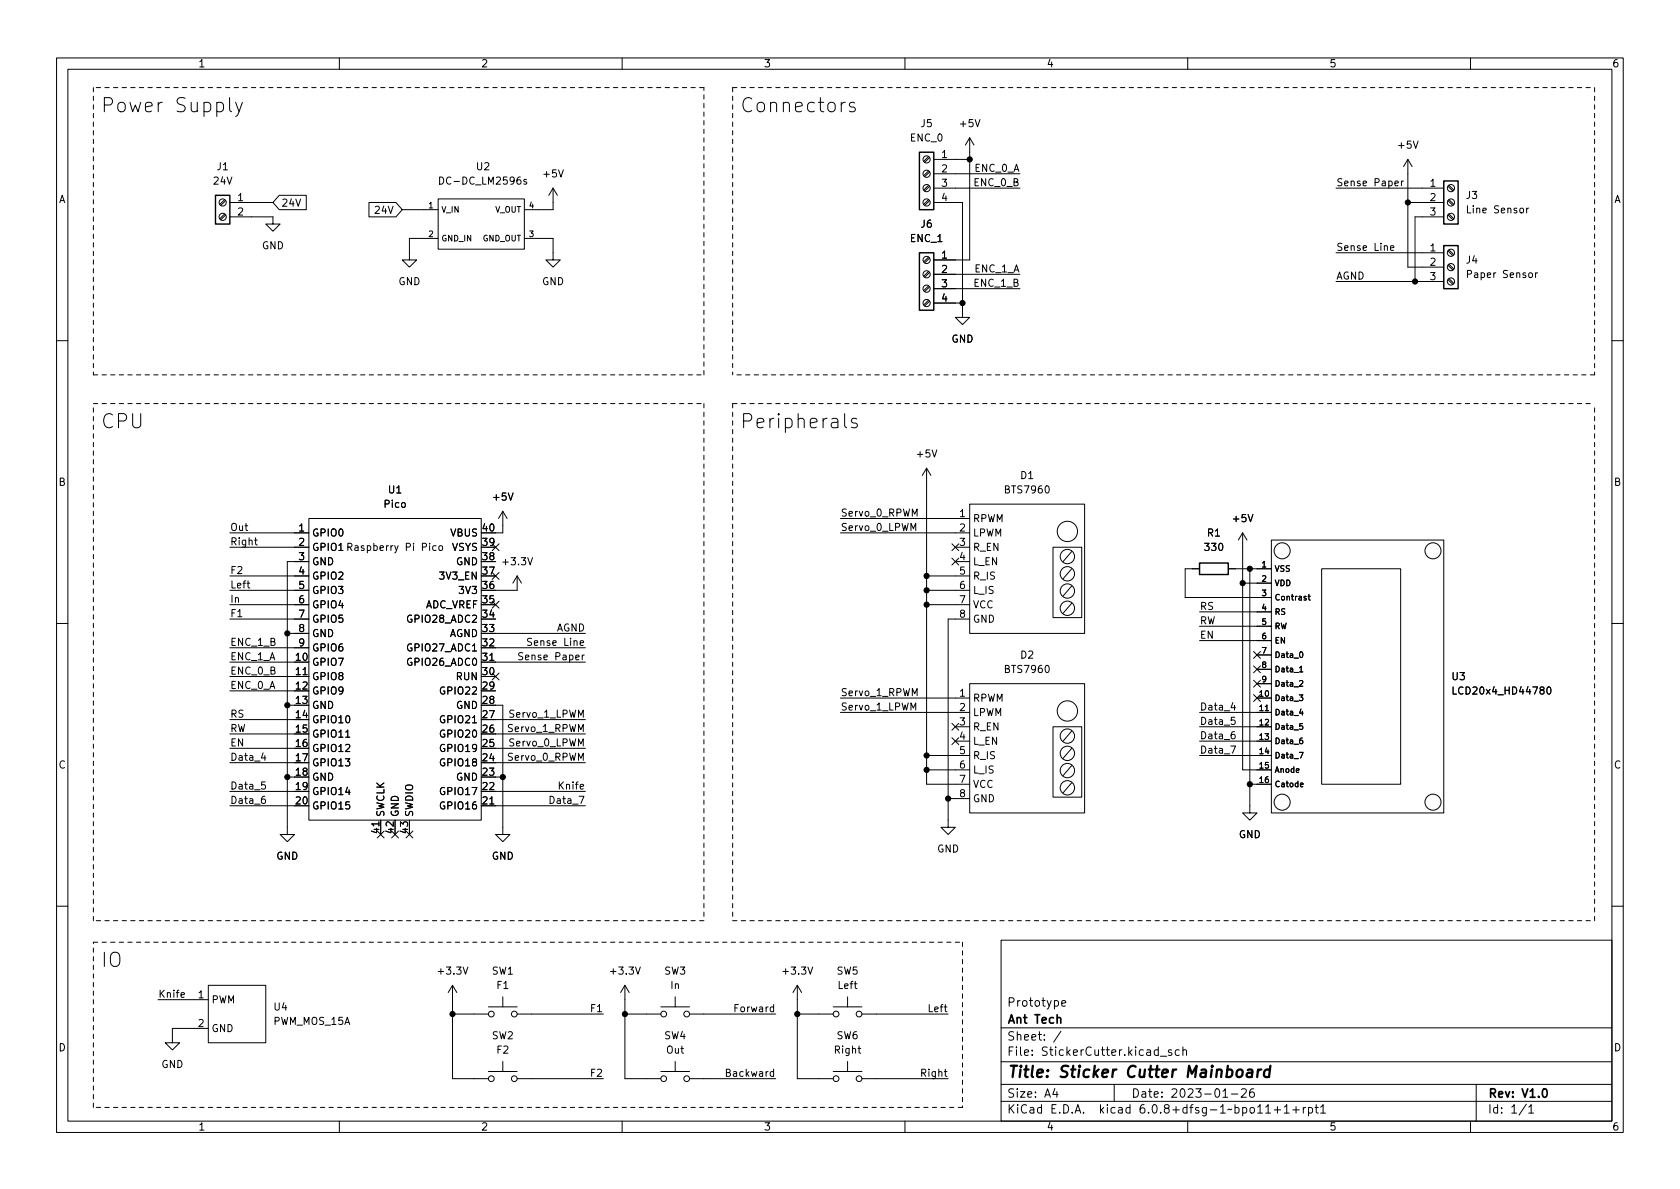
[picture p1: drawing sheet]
<svg xmlns="http://www.w3.org/2000/svg" width="297mm" height="210mm" viewBox="0 0 297 210" stroke-linecap="round" stroke-linejoin="round" font-family="sans-serif">
<g fill="none" stroke="#000" stroke-width=".18">
<path d="M10 10.2h277v190.1h-277zM12 12.2h273v186.1h-273zM40.6 17.3v2.1l.4 .4M41.7 18.1l.6 1.7M42.9 18.1l-.9 2.3-.3 .2M60 10.2v2M110 10.2v2M151.1 18.2l-.6-.1-.3 .4 .1 .3 .8 .2 .1 .3-.1 .3-.2 .2-.7-.2M160 10.2v2M210 10.2v2M260 10.2v2M39.7 37.8l-.8 .9"/>
<path d="M39.7 35.3l-.8 .8M39.9 38l-.9 .9M39.9 35.5l-.9 .8M40.6 38.3h7.7v1.3h1.2l-1.2 1.3-1.3-1.3h1.3M40.6 35.8h7.7M49.4 34.5h4.7v2.6h-4.7l-1.1-1.3zM65.2 35.8h4.8l1.1 1.3-1.1 1.2h-4.8zM71.1 37.1h6.4M77.5 35.2h15.2v8.9h-15.2zM77.7 31.3a.64 .64 0 0 1 .8 .6 .64 .64 0 0 1-.8 .7zM93.1 31.8l-.3-.1-.2 .2 .1 .2 .4 .1v.3h-.5M97.8 33.3l-.8 1.2"/>
<path d="M97.8 33.3v3.8h-5.1M97.8 33.3l.8 1.2M164.2 35.3l-.9 .8M164.2 32.8l-.9 .8M164.2 30.2l-.9 .9M164.2 27.7l-.9 .8M164.4 35.5l-.9 .8M164.4 32.9l-.9 .9M164.4 30.4l-.9 .8M164.4 27.9l-.9 .8M165.1 35.8h5.1v20.3h1.2l-1.2 1.3-1.3-1.3h1.3M165.1 33.3h15.2"/>
<path d="M165.1 28.2h6.3M165.1 30.7h15.2M171.4 24.4v21.6h-6.3M171.4 24.4l-.7 1.2M171.4 24.4l.8 1.2M236.2 33.3h19.1M246.6 32.4l.6-.1v-.2l-.4-.1-.2 .2 .1 .6h.5M247.8 32v.9M248.1 32l-.3 .3M248.9 35.8h6.4M248.9 28.2v19h6.4M248.9 28.2l-.7 1.3"/>
<path d="M248.9 28.2l.8 1.3M255.3 38.3h-5.1v11.5M256 38l.9 .9M256 35.5l.9 .8M256 32.9l.9 .9M256.2 37.8l.8 .9M256.2 35.3l.8 .8M256.2 32.8l.8 .8M269.9 36.8v.9M270.3 36.8l-.4 .2M77.5 42.2h-5.1v3.8h1.3l-1.3 1.2-1.3-1.2h1.3M92.7 42.2h5.1v3.8h1.3l-1.3 1.2-1.3-1.2h1.3"/>
<path d="M164.2 53.1l-.9 .8M164.2 50.5l-.9 .9M164.2 48l-.9 .8M164.2 45.5l-.9 .8M164.4 53.3l-.9 .8M164.4 50.7l-.9 .9M164.4 48.2l-.9 .8M164.4 45.6l-.9 .9M165.1 48.5h15.2M165.1 51h15.2M165.1 53.6h5.1M236.2 44.7h19.1"/>
<path d="M236.2 49.8h19.1M245.9 43.9l.6-.2-.1-.2-.4-.1-.1 .2v.6h.5M256 49.4l.9 .9M256 46.9l.9 .8M256 44.4l.9 .8M256.2 49.3l.8 .8M256.2 46.7l.8 .9M256.2 44.2l.8 .8M271.5 48.2v.9M271.9 48.2l-.4 .3M10 60.2h2M149.3 73.1v2.2l.4 .3"/>
<path d="M151.5 74.1l-.6-.1-.4 .3 .1 .4 .9 .2 .1 .3-.1 .3-.3 .1-.7-.1M285 60.2h2M40.6 94.2h14M40.6 96.8h14M45 95.5h.5M45.2 95.1v1.1l.3 .2M54.6 91.7h30.5v53.3h-30.5zM54.6 99.3h-3.8v48.3h1.3l-1.3 1.2-1.3-1.2h1.3M61.5 96.7h.6l.1-.2v-.3l-.7-.1v1.2M61.8 96.7l.4 .6M77.1 96.6l-.4-.1-.2 .2 .1 .6h.5M77.7 96.6l.3-.1 .3 .2v.4l-.3 .2h-.3l-.1-.2z"/>
<path d="M87 96.2l1.2 1.2M88.2 96.2l-1.2 1.2M88.9 90.4l-.8 1.3M88.9 90.4v3.8h-1.3M88.9 90.4l.8 1.3M148.6 94.2h22.8M148.6 91.7h22.8M163.8 82.8v55.9h7.6M163.8 82.8l-.7 1.3M163.8 82.8l.8 1.3M168.3 98.7l1.2 1.2M168.3 96.2l1.2 1.2"/>
<path d="M168.9 96.8h2.5M168.9 99.3h2.5M169.5 98.7l-1.2 1.2M169.5 96.2l-1.2 1.2M171.4 89.1h20.4v22.9h-20.4zM186.2 96.8h5.1v12.4h-5.1zM189.5 97.5l-1.5 1.8M219.7 94.2l-.8 1.3M219.7 94.2v41.9h5.1M219.7 94.2l.8 1.3M224.8 95.5h30.5v48.3h-30.5zM10 110.2h2"/>
<path d="M40.6 119.6h14M40.6 117.1h11.5M40.6 101.8h14M40.6 104.4h14M40.6 106.9h14M40.6 109.5h14M40.6 114.5h14M50.8 112h3.8M85.1 117.1h18.4M87 119l1.2 1.2M87 106.3l1.2 1.2M87 101.2l1.2 1.3"/>
<path d="M87.6 112h15.9M87.6 114.5h15.9M88.2 119l-1.2 1.2M88.2 106.3l-1.2 1.2M88.2 101.2l-1.2 1.3M91.4 101.8l-.7 1.3M91.4 101.8v2.6h-3.8M91.4 101.8l.8 1.3M92.4 115.5l-.5-.1-.1 .1v.4l.5 .2 .1 .3-.2 .3-.5-.1M94 112.9h-.5l-.2 .1v.4l.6 .2 .1 .3-.2 .2h-.5M163.8 101.8h7.6M163.8 104.4h7.6"/>
<path d="M163.8 106.9h7.6M171.4 109.5h-3.8v36.8h1.3l-1.3 1.3-1.2-1.3h1.2M189.5 106.7l-1.5 1.8M189.5 103.6l-1.5 1.8M189.5 100.6l-1.5 1.8M212.1 100.6h-2.6v5.1h15.3M212.1 108.2h12.7M212.1 110.7h12.7M212.1 113.3h12.7M217.2 100.6h7.6M219.7 103.1h5.1M221 100.6v43.2h1.2l-1.2 1.2-1.3-1.2h1.3"/>
<path d="M221.6 117.7l1.3 1.3M221.6 115.2l1.3 1.2M222.2 115.8h2.6M222.2 118.4h2.6M222.9 117.7l-1.3 1.3M222.9 115.2l-1.3 1.2M229.8 118.8h.6M229.9 115.4l.1-.1a.54 .54 0 0 1 .4 .5 .54 .54 0 0 1-.4 .5l-.2-.4zM231.3 105.4h.4M231.4 105.1v.9l.3 .1M233.7 100.6h13.9v38.1h-13.9zM285 110.2h2"/>
<path d="M40.6 132.3h11.5M40.6 139.9h11.5M40.6 134.9h11.5M40.6 127.2h11.5M40.6 122.2h11.5M40.6 129.8h11.5M46.5 133.1l-.3 .9h.8M46.9 138.3h-.6l-.1 .6 .2-.1h.4l.1 .2v.4l-.2 .1-.5-.1M50.8 124.7h1.3M50.8 137.4h1.3M61.1 130.4h.7M87.6 124.7h1.3v22.9h1.3l-1.3 1.2-1.3-1.2h1.3"/>
<path d="M87.6 132.3h15.9M87.6 139.9h15.9M87.6 137.4h1.3M87.6 134.9h15.9M87.6 127.2h15.9M87.6 129.8h15.9M148.6 123.4h22.8M148.6 126h22.8M163.8 133.6h7.6M163.8 136.1h7.6M168.3 127.9l1.2 1.2M168.3 130.4l1.2 1.3"/>
<path d="M168.9 128.5h2.5M168.9 131.1h2.5M169.5 127.9l-1.2 1.2M169.5 130.4l-1.2 1.3M171.4 120.9h20.4v22.9h-20.4zM186.2 128.5h5.1v12.5h-5.1zM189.5 138.4l-1.5 1.8M189.5 135.4l-1.5 1.8M189.5 132.3l-1.5 1.8M189.5 129.3l-1.5 1.8M212.1 126h12.7M212.1 128.5h12.7"/>
<path d="M212.1 131.1h12.7M212.1 133.6h12.7M217.6 131.9h.9l-.6 1.3M218 124.2l-.3 .9h.8M218.3 129.4h-.4a.86 .86 0 0 0 0 1.2l.4-.1 .1-.4-.2-.2h-.3l-.2 .2M218.3 126.8h-.6v.6l.2-.1 .4 .1 .1 .2-.1 .4-.1 .1-.5-.1M221 138.7h3.8M221.6 122.8l1.3 1.2M221.6 120.3l1.3 1.2M222.2 123.4h2.6M222.2 120.9h2.6M222.9 122.8l-1.3 1.2"/>
<path d="M222.9 120.3l-1.3 1.2M229.7 122.9h.7l-.4 .4 .3 .1v.4l-.1 .1-.5-.1M229.7 133h.7l-.4 1.1M229.8 120.4l.4-.1 .2 .3-.7 .8h.7M229.9 138.8l.5-.1v-.2h-.3l-.2 .1 .1 .5h.4M230 125.4l-.2 .7h.6M230.3 130.5l-.3 .1-.2 .1v.6l.2 .2 .3-.1v-.5h-.3l-.2 .2M230.3 128h-.5v.4h.5v.5l-.1 .1-.4-.1M256.9 121.5v1.2h.6M273.6 121.6l.2-.1a.68 .68 0 0 1 .4 .6 .68 .68 0 0 1-.4 .6l-.2-.1-.1-.3zM40.6 142.5h11.5M46.8 140.8l-.3 .1a.86 .86 0 0 0 0 1.2l.4-.1v-.5l-.2-.2h-.2l-.3 .2"/>
<path d="M66.7 147l1.2 1.2M67.3 145v2.6M67.9 147l-1.2 1.2M69.2 147l1.3 1.2M70.5 147l-1.3 1.2M71.8 147l1.2 1.2M73 147l-1.2 1.2M85.1 142.5h18.4M167.6 141.2h3.8M10 160.2h2M27.9 176.8h8.9M32 175.9l.6-.1v-.2l-.4-.1-.2 .2 .1 .6h.5"/>
<path d="M36.8 174.2h10.2v10.2h-10.2zM80 174.2v16.5h6.4M80 179.3h6.4M80 174.2l-.8 1.3M80 174.2l.8 1.3M86.4 178h5M88.9 176.3v1.7M91.4 179.3h15.3M110.5 174.2v16.5h6.3M110.5 179.3h6.3M110.5 174.2l-.8 1.3M110.5 174.2l.8 1.3"/>
<path d="M116.8 178h5.1M119.4 176.3v1.7M121.9 179.3h15.3M141 174.2v16.5h6.3M141 179.3h6.3M141 174.2l-.8 1.3M141 174.2l.7 1.3M147.3 178h5.1M149.9 176.3v1.7M152.4 179.3h15.2M177 166.3h108v32h-108zM187.7 177.4l.7-.1v-.3l-.5-.1-.2 .2 .1 .8h.6"/>
<path d="M285 160.2h2M36.8 181.9h-6.3v2.5h1.2l-1.2 1.3-1.3-1.3h1.3M60 198.3v2M86.4 189.5h5M88.9 187.7v1.8M91.4 190.7h15.3M110 198.3v2M116.8 189.5h5.1M119.4 187.7v1.8M121.9 190.7h15.3M147.3 189.5h5.1M149.9 187.7v1.8"/>
<path d="M152.4 190.7h15.2M160 198.3v2M177 194.8h108M177 191.8h108M177 187.8h108M177 181.8h108M186.5 192.5l-.4 1h1M186.9 193v1M187.6 182.4l-1.3 1.9M197 191.8v3M205.1 186.8h1.2M207.1 185.7l-.3-.1-.2 .2v.3l.5 .1v.4h-.5"/>
<path d="M208.5 185.7l-.4-.1-.3 .3v.4l.1 .3h.6M209.1 185.8l.3-.2 .3 .1 .1 .9M209.1 185.1v1.5M210 198.3v2M216.2 194h.9M217.7 193.5h1.2M219.5 192.7l.6-.2 .2 .2 .1 .3-1 1h1M221.6 192.5a.59 .59 0 0 0-.7 .7v.5l.2 .3h.4l.2-.1 .1-.5-.2-.2-.4-.1-.3 .3M222.4 196.8h.8M223.8 195.8l.4-.5v1.5M223.8 196.8h.8M225.3 196.3h1.1"/>
<path d="M225.9 195.7v1.1M227.1 195.8l.4-.5v1.5M227.1 196.8h.8M228.6 196.3h1.1M229.1 195.7v1.1M230.4 195.8v1M230.9 195.8l-.3 .1-.2 .2M231.4 195.9l.4-.1 .3 .3v.4l-.2 .3h-.5M231.4 195.8v1.5M232.5 195.8h.6M232.7 195.3v1.3l.4 .2M233.5 195.8l.4-.5v1.5"/>
<path d="M233.5 196.8h.9M260 198.3v2M261 191.8v6.5M269.9 195.3l-1.3 1.9M270.3 195.8l.4-.5v1.5M270.3 196.8h.9"/>
<circle cx="39.4" cy="38.3" r=".63"/>
<circle cx="39.4" cy="35.8" r=".63"/>
<circle cx="163.8" cy="33.3" r=".63"/>
<circle cx="163.8" cy="30.7" r=".63"/>
<circle cx="163.8" cy="35.8" r=".63"/>
<circle cx="163.8" cy="28.2" r=".63"/>
<circle cx="256.5" cy="33.3" r=".63"/>
<circle cx="256.5" cy="35.8" r=".63"/>
<circle cx="256.5" cy="38.3" r=".63"/>
<circle cx="163.8" cy="53.6" r=".63"/>
<circle cx="163.8" cy="51" r=".63"/>
<circle cx="163.8" cy="48.5" r=".63"/>
<circle cx="163.8" cy="46" r=".63"/>
<circle cx="256.5" cy="49.8" r=".63"/>
<circle cx="256.5" cy="44.7" r=".63"/>
<circle cx="256.5" cy="47.2" r=".63"/>
<circle cx="188.7" cy="94" r="1.8"/>
<circle cx="188.7" cy="98.4" r="1.27"/>
<circle cx="226.7" cy="97.4" r="1.42"/>
<circle cx="253.4" cy="97.4" r="1.42"/>
<circle cx="188.7" cy="104.5" r="1.27"/>
<circle cx="188.7" cy="101.5" r="1.27"/>
<circle cx="188.7" cy="107.6" r="1.27"/>
<circle cx="188.7" cy="125.7" r="1.8"/>
<circle cx="188.7" cy="139.3" r="1.27"/>
<circle cx="188.7" cy="136.3" r="1.27"/>
<circle cx="188.7" cy="133.2" r="1.27"/>
<circle cx="188.7" cy="130.2" r="1.27"/>
<circle cx="226.7" cy="141.9" r="1.42"/>
<circle cx="253.4" cy="141.9" r="1.42"/>
<circle cx="86.9" cy="179.3" r=".51"/>
<circle cx="90.9" cy="179.3" r=".51"/>
<circle cx="117.3" cy="179.3" r=".51"/>
<circle cx="121.4" cy="179.3" r=".51"/>
<circle cx="147.8" cy="179.3" r=".51"/>
<circle cx="151.9" cy="179.3" r=".51"/>
<circle cx="86.9" cy="190.7" r=".51"/>
<circle cx="90.9" cy="190.7" r=".51"/>
<circle cx="117.3" cy="190.7" r=".51"/>
<circle cx="121.4" cy="190.7" r=".51"/>
<circle cx="147.8" cy="190.7" r=".51"/>
<circle cx="151.9" cy="190.7" r=".51"/>
</g>
<path d="M186.9 180.1l.2-.2 .4 .1 .1 .9M272.9 192.6l.2-.1a.8 .8 0 0 1 .5 .8 .8 .8 0 0 1-.5 .7 1 1 0 0 1-.2-1.4z" fill="none" stroke="#000" stroke-width=".3"/>
<path d="M220.6 189.2l.2-.1 .6 .1-.1 1.3M221.4 189.6l-.6 .1a.4 .4 0 0 0-.4 .3 .4 .4 0 0 0 .3 .5l.6-.1M222.4 189.1l-.1 1.4M223 189.1l-.4 .1-.2 .3M224.5 189.2a.66 .66 0 0 0-1 .3v.6l.1 .3 .2 .1 .6-.1M224.6 188.5l-.2 2" fill="none" stroke="#000" stroke-width=".4"/>
<path d="M38.1 34.5h2.5v5.1h-2.5zM162.6 26.9h2.5v10.2h-2.5zM255.3 32h2.5v7.6h-2.5zM162.6 44.7h2.5v10.2h-2.5zM255.3 43.4h2.5v7.6h-2.5zM212.1 99.6h5.1v2h-5.1z" fill="none" stroke="#000" stroke-width=".25"/>
<g fill="none" stroke="#000" stroke-width=".18" stroke-dasharray=".8 .8">
<path d="M16.5 15.5v50.8M124.5 15.5h-108M129.5 15.5h152.4M129.5 15.5v50.8M281.9 15.5v50.8M16.5 66.3h108M16.5 71.4h108M124.5 71.4v91.4M124.5 66.3v-50.8M129.5 71.4v91.4M129.5 71.4h152.4M281.9 66.3h-152.4"/>
<path d="M16.5 166.6h153.7M16.5 162.8v-91.4M124.5 162.8h-108M129.5 162.8h152.4M170.2 166.6v29.2M281.9 162.8v-91.4M16.5 195.8v-29.2M170.2 195.8h-153.7"/>
</g>
<g fill="#000" stroke="#000" stroke-width=".18">
<circle cx="171.4" cy="28.2" r=".46"/>
<circle cx="248.9" cy="35.8" r=".46"/>
<circle cx="170.2" cy="53.6" r=".46"/>
<circle cx="250.2" cy="49.8" r=".46"/>
<circle cx="50.8" cy="112" r=".46"/>
<circle cx="163.8" cy="106.9" r=".46"/>
<circle cx="163.8" cy="101.8" r=".46"/>
<circle cx="163.8" cy="104.4" r=".46"/>
<circle cx="219.7" cy="103.1" r=".46"/>
<circle cx="221" cy="100.6" r=".46"/>
<circle cx="50.8" cy="137.4" r=".46"/>
<circle cx="50.8" cy="124.7" r=".46"/>
<circle cx="88.9" cy="137.4" r=".46"/>
<circle cx="163.8" cy="136.1" r=".46"/>
<circle cx="163.8" cy="133.6" r=".46"/>
<circle cx="221" cy="138.7" r=".46"/>
<circle cx="167.6" cy="141.2" r=".46"/>
<circle cx="80" cy="179.3" r=".46"/>
<circle cx="110.5" cy="179.3" r=".46"/>
<circle cx="141" cy="179.3" r=".46"/>
</g>
<g font-size="3.5">
<text x="17.8" y="19.9">Power Supply</text>
<text x="130.8" y="19.9">Connectors</text>
<text x="17.8" y="75.8">CPU</text>
<text x="130.8" y="75.8">Peripherals</text>
<text x="17.8" y="171">IO</text>
</g>
<text font-size="2.8" x="178" y="190.6">Title: Sticker Cutter Mainboard</text>
<g font-size="2.1">
<text x="178" y="178">Prototype</text>
<text x="178" y="184">Sheet: /</text>
<text x="178" y="181">Ant Tech</text>
<text x="178" y="186.7">File: StickerCutter.kicad_sch</text>
<text x="178" y="196.9">KiCad E.D.A. kicad 6.0.8+dfsg-1~bpo11+1+rpt1</text>
<text x="178" y="194.1">Size: A4</text>
<text x="200" y="194.1">Date: 2023-01-26</text>
<text x="263" y="194.1">Rev: V1.0</text>
<text x="263" y="196.9">Id: 1/1</text>
</g>
<g font-size="1.8">
<text x="35" y="11.9">1</text>
<text x="85" y="11.9">2</text>
<text x="135" y="11.9">3</text>
<text x="185" y="11.9">4</text>
<text x="235" y="11.9">5</text>
<text x="285" y="11.9">6</text>
<text x="162.8" y="22.5">J5</text>
<text x="169.9" y="22.5">+5V</text>
<text x="161" y="25">ENC_0</text>
<text x="166.5" y="27.9">1</text>
<text x="247.3" y="26.3">+5V</text>
<text x="10.3" y="35.9">A</text>
<text x="37.8" y="32.6">24V</text>
<text x="38.4" y="30.1">J1</text>
<text x="42.1" y="35.6">1</text>
<text x="78.3" y="32.6">DC-DC_LM2596s</text>
<text x="84.3" y="30.1">U2</text>
<text x="96.2" y="31.4">+5V</text>
<text x="166.5" y="30.5">2</text>
<text x="166.5" y="33">3</text>
<text x="166.5" y="35.6">4</text>
<text x="172.4" y="32.9">ENC_0_B</text>
<text x="172.4" y="30.4">ENC_0_A</text>
<text x="236.2" y="32.9">Sense Paper</text>
<text x="252.9" y="33">1</text>
<text x="252.9" y="35.6">2</text>
<text x="259.3" y="35.2">J3</text>
<text x="285.3" y="35.9">A</text>
<text x="42.1" y="38.1">2</text>
<text x="49.7" y="36.5">24V</text>
<text x="66.5" y="37.8">24V</text>
<text x="162.8" y="40.3">J6</text>
<text x="252.9" y="38.1">3</text>
<text x="259.7" y="37.7">Line Sensor</text>
<text x="46.3" y="44.1">GND</text>
<text x="161" y="42.8">ENC_1</text>
<text x="166.5" y="45.7">1</text>
<text x="236.2" y="44.3">Sense Line</text>
<text x="252.9" y="44.4">1</text>
<text x="252.9" y="47">2</text>
<text x="259.3" y="46.6">J4</text>
<text x="70.4" y="50.4">GND</text>
<text x="95.8" y="50.4">GND</text>
<text x="166.5" y="48.3">2</text>
<text x="166.5" y="50.8">3</text>
<text x="166.5" y="53.3">4</text>
<text x="172.4" y="48.2">ENC_1_A</text>
<text x="172.4" y="50.7">ENC_1_B</text>
<text x="236.2" y="49.4">AGND</text>
<text x="252.9" y="49.5">3</text>
<text x="259.9" y="49.1">Paper Sensor</text>
<text x="168.2" y="60.6">GND</text>
<text x="162.2" y="80.9">+5V</text>
<text x="10.3" y="85.9">B</text>
<text x="68" y="89.8">Pico</text>
<text x="68.7" y="87.2">U1</text>
<text x="87.3" y="88.5">+5V</text>
<text x="177.9" y="87.2">BTS7960</text>
<text x="180.5" y="84.7">D1</text>
<text x="285.3" y="85.9">B</text>
<text x="40.6" y="93.9">Out</text>
<text x="52.8" y="94">1</text>
<text x="55.1" y="94.9">GPIO0</text>
<text x="79.7" y="94.9">VBUS</text>
<text x="85.4" y="94">40</text>
<text x="148.6" y="91.3">Servo_0_RPWM</text>
<text x="148.6" y="93.9">Servo_0_LPWM</text>
<text x="169.7" y="91.4">1</text>
<text x="169.7" y="94">2</text>
<text x="172" y="92.3">RPWM</text>
<text x="172" y="94.9">LPWM</text>
<text x="213.5" y="94.9">R1</text>
<text x="218.1" y="92.3">+5V</text>
<text x="40.6" y="101.5">F2</text>
<text x="40.6" y="96.4">Right</text>
<text x="52.8" y="96.5">2</text>
<text x="52.8" y="99.1">3</text>
<text x="52.8" y="101.6">4</text>
<text x="55.1" y="97.4">GPIO1</text>
<text x="55.1" y="99.9">GND</text>
<text x="62.3" y="97.4">Raspberry Pi Pico</text>
<text x="79.9" y="97.4">VSYS</text>
<text x="80.7" y="99.9">GND</text>
<text x="85.4" y="101.6">37</text>
<text x="85.4" y="99.1">38</text>
<text x="85.4" y="96.5">39</text>
<text x="89.1" y="99.9">+3.3V</text>
<text x="169.7" y="96.5">3</text>
<text x="169.7" y="99.1">4</text>
<text x="169.7" y="101.6">5</text>
<text x="172" y="97.4">R_EN</text>
<text x="172" y="99.9">L_EN</text>
<text x="213.2" y="97.4">330</text>
<text x="40.6" y="104">Left</text>
<text x="40.6" y="106.6">In</text>
<text x="52.8" y="104.1">5</text>
<text x="52.8" y="106.7">6</text>
<text x="55.1" y="102.5">GPIO2</text>
<text x="55.1" y="105">GPIO3</text>
<text x="55.1" y="107.6">GPIO4</text>
<text x="75" y="107.6">ADC_VREF</text>
<text x="78" y="102.5">3V3_EN</text>
<text x="81.4" y="105">3V3</text>
<text x="85.4" y="106.7">35</text>
<text x="85.4" y="104.1">36</text>
<text x="169.7" y="104.1">6</text>
<text x="169.7" y="106.7">7</text>
<text x="172" y="102.5">R_IS</text>
<text x="172" y="105">L_IS</text>
<text x="172" y="107.6">VCC</text>
<text x="212.1" y="107.8">RS</text>
<text x="40.6" y="109.1">F1</text>
<text x="52.8" y="109.2">7</text>
<text x="52.8" y="111.8">8</text>
<text x="55.1" y="110.1">GPIO5</text>
<text x="55.1" y="112.6">GND</text>
<text x="72.4" y="110.1">GPIO28_ADC2</text>
<text x="79.4" y="112.6">AGND</text>
<text x="85.4" y="111.8">33</text>
<text x="85.4" y="109.2">34</text>
<text x="98.3" y="111.7">AGND</text>
<text x="169.7" y="109.2">8</text>
<text x="172" y="110.1">GND</text>
<text x="212.1" y="110.4">RW</text>
<text x="212.1" y="112.9">EN</text>
<text x="40.6" y="119.3">ENC_0_B</text>
<text x="40.6" y="114.2">ENC_1_B</text>
<text x="40.6" y="116.7">ENC_1_A</text>
<text x="52.4" y="116.8">10</text>
<text x="52.4" y="119.4">11</text>
<text x="52.8" y="114.3">9</text>
<text x="55.1" y="117.7">GPIO7</text>
<text x="55.1" y="115.2">GPIO6</text>
<text x="72.4" y="117.7">GPIO26_ADC0</text>
<text x="72.4" y="115.2">GPIO27_ADC1</text>
<text x="85.4" y="119.4">30</text>
<text x="85.4" y="116.8">31</text>
<text x="85.4" y="114.3">32</text>
<text x="92.9" y="116.7">Sense Paper</text>
<text x="94.2" y="114.2">Sense Line</text>
<text x="177.9" y="119">BTS7960</text>
<text x="180.5" y="116.5">D2</text>
<text x="40.6" y="121.8">ENC_0_A</text>
<text x="52.4" y="121.9">12</text>
<text x="52.4" y="124.5">13</text>
<text x="55.1" y="120.3">GPIO8</text>
<text x="55.1" y="122.8">GPIO9</text>
<text x="55.1" y="125.3">GND</text>
<text x="78.2" y="122.8">GPIO22</text>
<text x="80.7" y="125.3">GND</text>
<text x="80.8" y="120.3">RUN</text>
<text x="85.4" y="124.5">28</text>
<text x="85.4" y="121.9">29</text>
<text x="148.6" y="125.6">Servo_1_LPWM</text>
<text x="148.6" y="123.1">Servo_1_RPWM</text>
<text x="169.7" y="123.2">1</text>
<text x="169.7" y="125.7">2</text>
<text x="172" y="124.1">RPWM</text>
<text x="212.1" y="125.6">Data_4</text>
<text x="256.8" y="120.3">U3</text>
<text x="257.5" y="122.8">LCD20x4_HD44780</text>
<text x="40.6" y="126.9">RS</text>
<text x="40.6" y="129.4">RW</text>
<text x="40.6" y="132">EN</text>
<text x="52.4" y="127">14</text>
<text x="52.4" y="129.5">15</text>
<text x="55.1" y="127.9">GPIO10</text>
<text x="55.1" y="130.4">GPIO11</text>
<text x="78.2" y="130.4">GPIO20</text>
<text x="78.2" y="127.9">GPIO21</text>
<text x="85.4" y="129.5">26</text>
<text x="85.4" y="127">27</text>
<text x="90" y="129.4">Servo_1_RPWM</text>
<text x="90.2" y="126.9">Servo_1_LPWM</text>
<text x="90.2" y="132">Servo_0_LPWM</text>
<text x="169.7" y="128.3">3</text>
<text x="169.7" y="130.8">4</text>
<text x="172" y="126.6">LPWM</text>
<text x="172" y="129.2">R_EN</text>
<text x="172" y="131.7">L_EN</text>
<text x="212.1" y="130.7">Data_6</text>
<text x="212.1" y="128.2">Data_5</text>
<text x="10.3" y="135.9">C</text>
<text x="40.6" y="134.5">Data_4</text>
<text x="52.4" y="132.1">16</text>
<text x="52.4" y="134.6">17</text>
<text x="52.4" y="137.2">18</text>
<text x="55.1" y="133">GPIO12</text>
<text x="55.1" y="135.5">GPIO13</text>
<text x="78.2" y="135.5">GPIO18</text>
<text x="78.2" y="133">GPIO19</text>
<text x="85.4" y="137.2">23</text>
<text x="85.4" y="134.6">24</text>
<text x="85.4" y="132.1">25</text>
<text x="90" y="134.5">Servo_0_RPWM</text>
<text x="169.7" y="133.3">5</text>
<text x="169.7" y="135.9">6</text>
<text x="172" y="134.2">R_IS</text>
<text x="172" y="136.8">L_IS</text>
<text x="212.1" y="133.2">Data_7</text>
<text x="285.3" y="135.9">C</text>
<text x="40.6" y="142.1">Data_6</text>
<text x="40.6" y="139.6">Data_5</text>
<text x="52.4" y="139.7">19</text>
<text x="52.4" y="142.2">20</text>
<text x="55.1" y="138">GND</text>
<text x="55.1" y="140.6">GPIO14</text>
<text x="55.1" y="143.1">GPIO15</text>
<text x="78.2" y="143.1">GPIO16</text>
<text x="78.2" y="140.6">GPIO17</text>
<text x="80.7" y="138">GND</text>
<text x="85.4" y="142.2">21</text>
<text x="85.4" y="139.7">22</text>
<text x="97.7" y="142.1">Data_7</text>
<text x="99.1" y="139.6">Knife</text>
<text x="169.7" y="138.4">7</text>
<text x="169.7" y="141">8</text>
<text x="172" y="139.3">VCC</text>
<text x="172" y="141.9">GND</text>
<text x="67.1" y="147.3" transform="rotate(-90 67.1 147.3)">41</text>
<text x="67.9" y="144.5" transform="rotate(-90 67.9 144.5)">SWCLK</text>
<text x="69.6" y="147.3" transform="rotate(-90 69.6 147.3)">42</text>
<text x="70.5" y="144.5" transform="rotate(-90 70.5 144.5)">GND</text>
<text x="72.1" y="147.3" transform="rotate(-90 72.1 147.3)">43</text>
<text x="73" y="144.5" transform="rotate(-90 73 144.5)">SWDIO</text>
<text x="219" y="148.2">GND</text>
<text x="48.8" y="152">GND</text>
<text x="86.9" y="152">GND</text>
<text x="165.7" y="150.7">GND</text>
<text x="77.7" y="172.3">+3.3V</text>
<text x="87" y="172.3">SW1</text>
<text x="108.2" y="172.3">+3.3V</text>
<text x="117.5" y="172.3">SW3</text>
<text x="138.6" y="172.3">+3.3V</text>
<text x="147.9" y="172.3">SW5</text>
<text x="27.9" y="176.4">Knife</text>
<text x="35.1" y="176.5">1</text>
<text x="37.3" y="177.4">PWM</text>
<text x="48.5" y="178.7">U4</text>
<text x="87.9" y="174.9">F1</text>
<text x="104.6" y="179">F1</text>
<text x="118.6" y="174.9">In</text>
<text x="130.2" y="179">Forward</text>
<text x="148.2" y="174.9">Left</text>
<text x="164.4" y="179">Left</text>
<text x="10.3" y="185.9">D</text>
<text x="35.1" y="181.6">2</text>
<text x="37.3" y="182.5">GND</text>
<text x="48.4" y="181.2">PWM_MOS_15A</text>
<text x="87" y="183.8">SW2</text>
<text x="117.5" y="183.8">SW4</text>
<text x="147.9" y="183.8">SW6</text>
<text x="285.3" y="185.9">D</text>
<text x="28.5" y="188.8">GND</text>
<text x="87.9" y="186.3">F2</text>
<text x="104.6" y="190.4">F2</text>
<text x="117.9" y="186.3">Out</text>
<text x="128.8" y="190.4">Backward</text>
<text x="147.6" y="186.3">Right</text>
<text x="163.1" y="190.4">Right</text>
<text x="35" y="199.9">1</text>
<text x="85" y="199.9">2</text>
<text x="135" y="199.9">3</text>
<text x="185" y="199.9">4</text>
<text x="235" y="199.9">5</text>
<text x="285" y="199.9">6</text>
</g>
<g font-size="1.4">
<text x="75.8" y="36.8">1</text>
<text x="75.8" y="41.9">2</text>
<text x="78" y="37.6">V_IN</text>
<text x="87.5" y="37.6">V_OUT</text>
<text x="93.6" y="41.9">3</text>
<text x="93.6" y="36.8">4</text>
<text x="78" y="42.7">GND_IN</text>
<text x="85.3" y="42.7">GND_OUT</text>
<text x="223.1" y="100.3">1</text>
<text x="225.3" y="101.1">VSS</text>
<text x="223.1" y="102.9">2</text>
<text x="223.1" y="105.4">3</text>
<text x="223.1" y="107.9">4</text>
<text x="225.3" y="103.6">VDD</text>
<text x="225.3" y="106.2">Contrast</text>
<text x="223.1" y="110.5">5</text>
<text x="223.1" y="113">6</text>
<text x="225.3" y="108.7">RS</text>
<text x="225.3" y="111.2">RW</text>
<text x="225.3" y="113.8">EN</text>
<text x="223.1" y="115.6">7</text>
<text x="223.1" y="118.1">8</text>
<text x="225.3" y="116.3">Data_0</text>
<text x="225.3" y="118.9">Data_1</text>
<text x="222.7" y="123.2">10</text>
<text x="222.7" y="125.7">11</text>
<text x="223.1" y="120.6">9</text>
<text x="225.3" y="123.9">Data_3</text>
<text x="225.3" y="121.4">Data_2</text>
<text x="222.7" y="128.3">12</text>
<text x="222.7" y="130.8">13</text>
<text x="225.3" y="126.5">Data_4</text>
<text x="225.3" y="129">Data_5</text>
<text x="225.3" y="131.6">Data_6</text>
<text x="222.7" y="133.3">14</text>
<text x="222.7" y="135.9">15</text>
<text x="225.3" y="134.1">Data_7</text>
<text x="225.3" y="136.6">Anode</text>
<text x="222.7" y="138.4">16</text>
<text x="225.3" y="139.2">Catode</text>
</g>
</svg>
